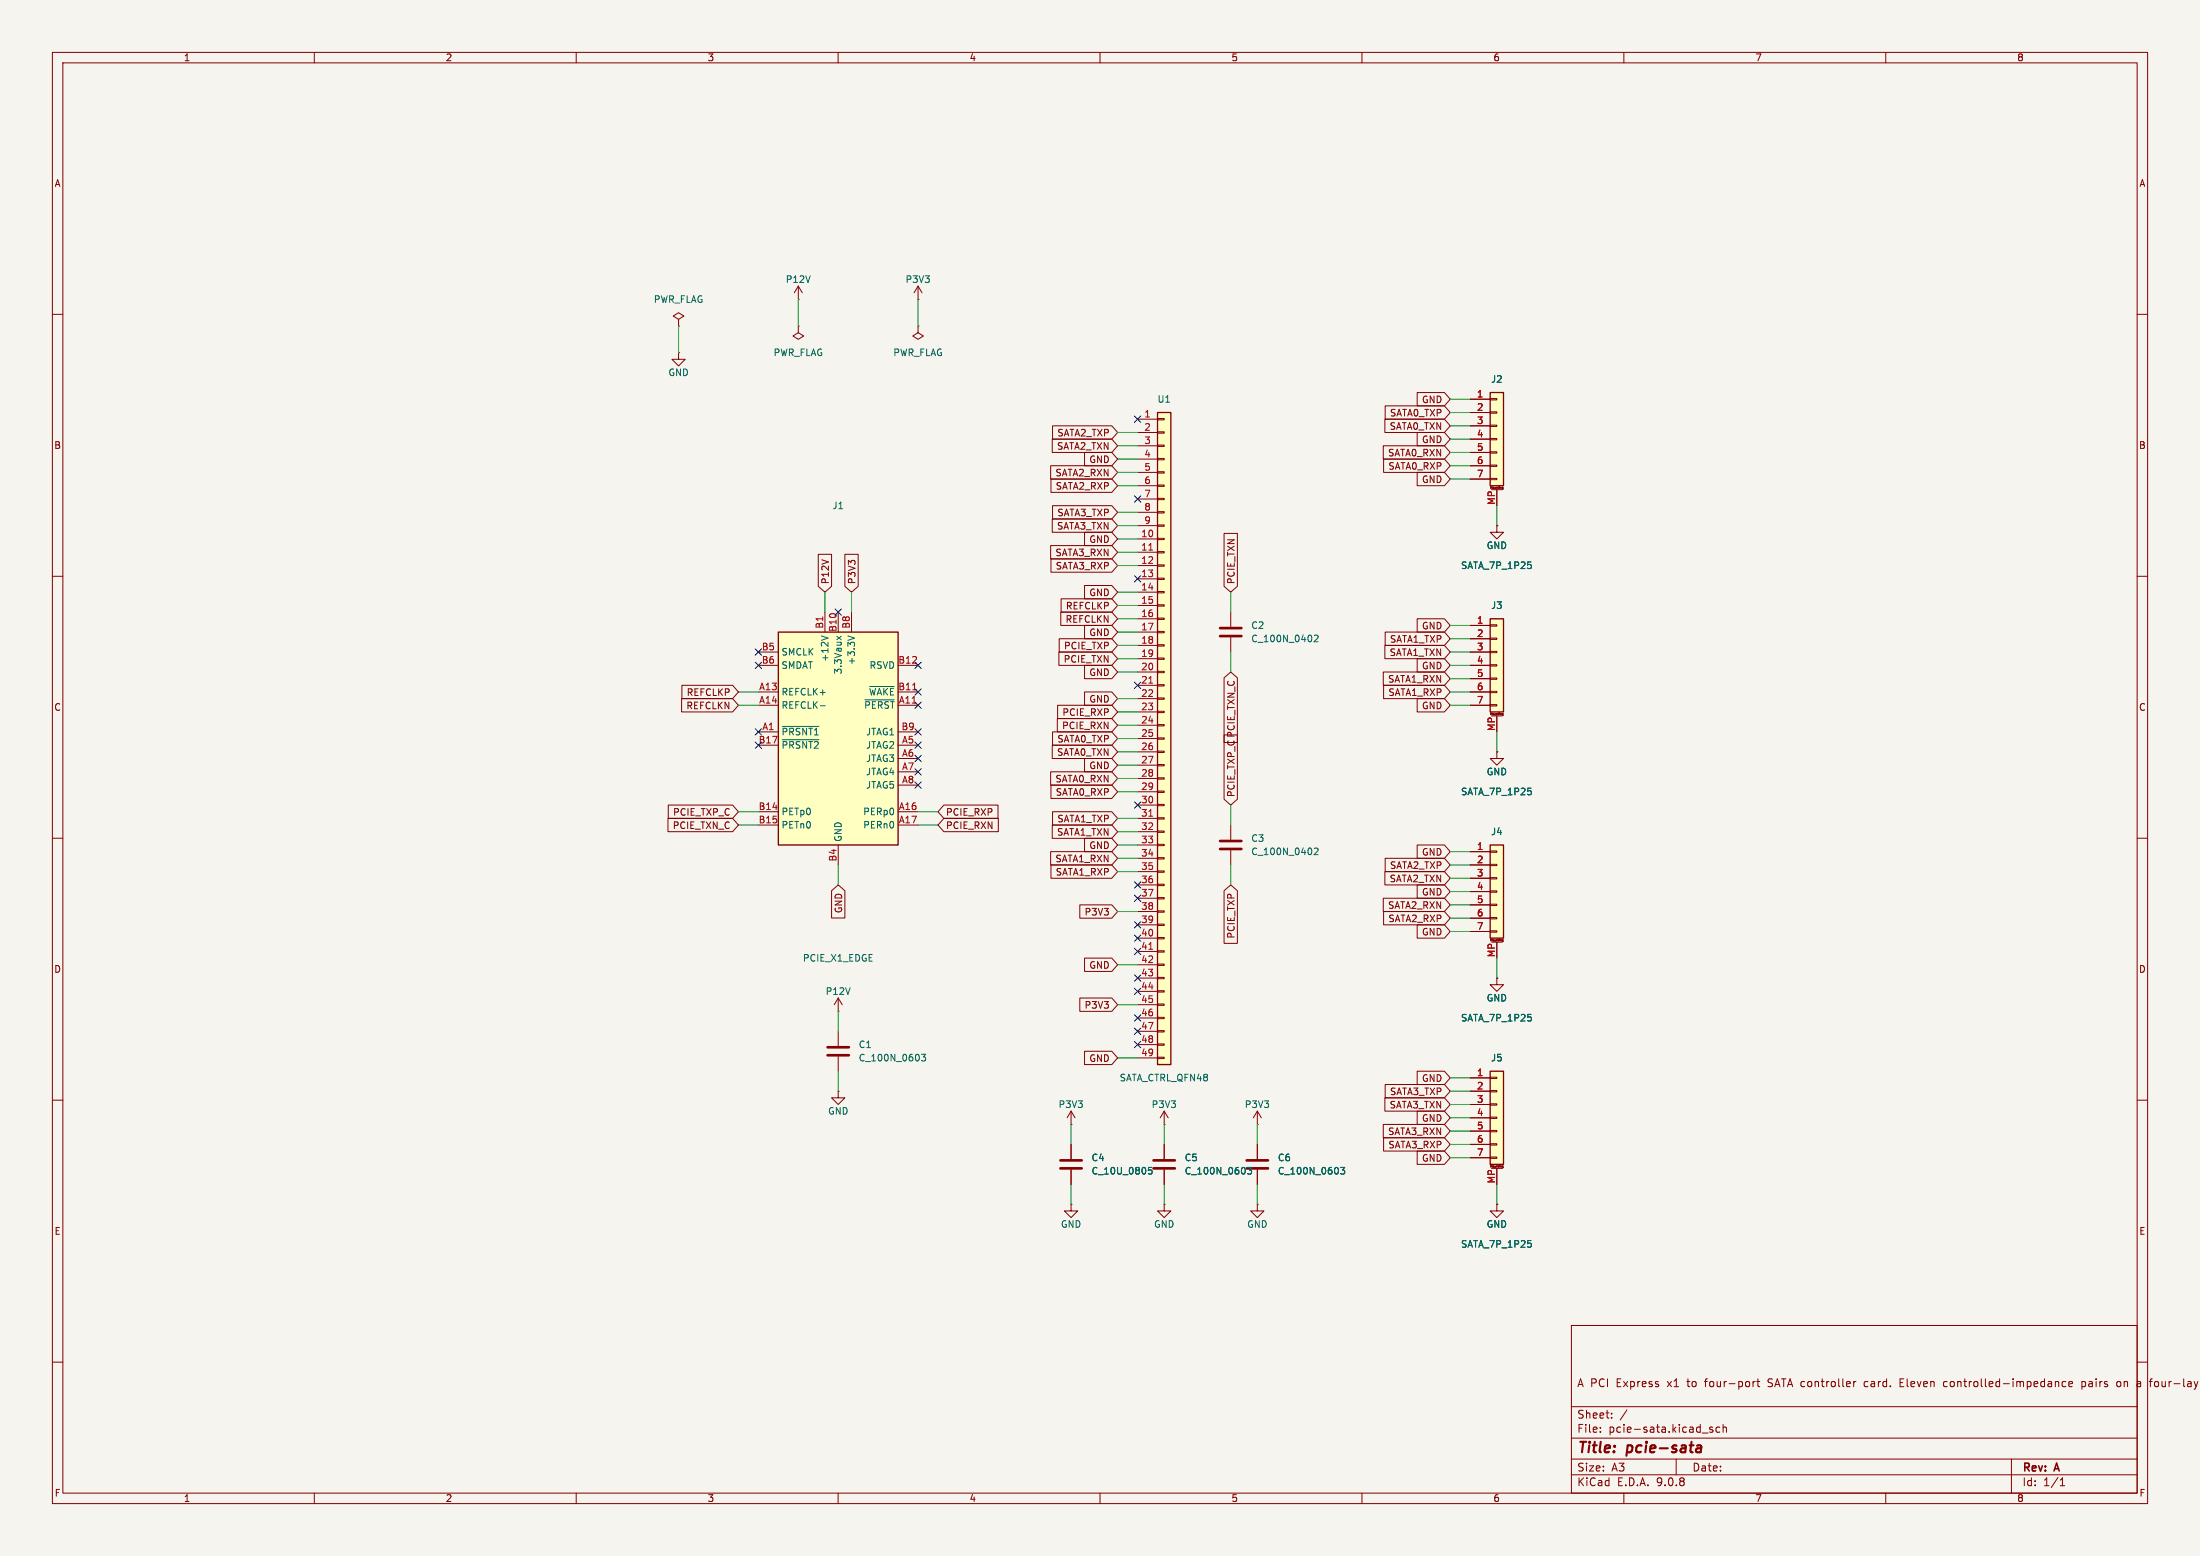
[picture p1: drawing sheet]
<svg xmlns="http://www.w3.org/2000/svg" width="420mm" height="297mm" viewBox="0 0 420 297" stroke-linecap="round" stroke-linejoin="round" font-family="sans-serif">
<path d="M0 0h420v297h-420z" fill="#f5f4ef" stroke="#f5f4ef" stroke-width=".19"/>
<g fill="none" stroke="#840000" stroke-width=".19">
<path d="M10 10h400v277h-400zM12 12h396v273h-396zM60 10v2M110 10v2M160 10v2M210 10v2M260 10v2M310 10v2M360 10v2M10 60h2M129.5 61l1.1-.7-1.1-.6-1 .6 1 .7v1.2M129.5 62.2h.1"/>
<path d="M129.5 67.3v1.3h1.3l-1.3 1.3-1.2-1.3h1.2M129.5 67.3h.1M408 60h2M10 110h2M408 110h2M10 160h2M408 160h2M285.7 186.7v1.3h1.3l-1.3 1.2-1.2-1.2h1.2M285.7 186.7h.1M10 210h2M160 208.3v1.3h1.3l-1.3 1.2-1.3-1.2h1.3M160 208.3h.1"/>
<path d="M204.5 214.6h.1M204.5 212.1l-.8 1.3M204.5 212.1l.7 1.3M204.5 212.1v2.5M222.2 214.6h.1M222.2 212.1l-.7 1.3M222.2 212.1l.8 1.3M222.2 212.1v2.5M222.2 218.4v2.8M408 210h2M204.5 229.9v1.2h1.2l-1.2 1.3-1.3-1.3h1.3M204.5 229.9h.1"/>
<path d="M222.2 229.9v1.2h1.3l-1.3 1.3-1.2-1.3h1.2M222.2 229.9h.1M222.2 223.3v2.8M300 253h108v32h-108zM10 260h2M300 278.5h108M300 274.5h108M300 268.5h108M305.5 273.2v.2M305.5 272.5v.1M307.7 270.5v.2M307.7 269.8v.1"/>
<path d="M310.6 269.1l-1.3 1.9M320 278.5v3M324.9 273.5h1.2M326.9 272.5l-.3-.1-.2 .2v.2l.5 .2v.3h-.5M328.3 272.5l-.4-.1-.3 .3 .1 .6h.6M328.9 272.5l.3-.1 .3 .1 .1 .9M328.9 271.9v1.5M334.7 263.7v1M335.1 263.7l-.3 .1-.1 .2M335.4 263.7h.5M335.6 263.2v1.3l.3 .2M353.9 263.7v1"/>
<path d="M354.3 263.7l-.3 .1-.1 .2M356.2 263.7l-.3 .3v.4l.3 .3M362.7 263.9h.5M363.4 263.2h-.7v1.5h.7M371.6 263.7l-.4 .1-.2 .2 .1 .5 .5 .2M384 278.5v6.5M392.8 263.7l.2 .2v.8M394.4 263.8l-.5-.1-.2 .3 .1 .6h.6M394.9 264.2l.8-.2-.1-.2-.4-.1-.3 .2 .1 .7h.6M397.4 263.8l.5-.1 .3 .3M397.4 263.7v1.5M398.2 264.4l-.3 .3-.5-.1"/>
<path d="M404.2 263.8l.2-.1 .4 .1 .1 .6-.2 .2-.3 .1-.2-.2zM408 260h2M408.4 263.7l.3 .2v.8M408.7 264.6l-.5 .1M408.7 264l-.5 .1M411.4 264.5l.2 .2M411.6 263.7l-.2 .1M60 285v2M110 285v2M160 285v2M210 285v2M260 285v2"/>
<path d="M300 281.5h108M310 285v2M360 285v2M393.3 283.6h.9M393.3 282.5l.4-.4v1.5"/>
</g>
<path d="M324 276h.7v1.2M324.8 276.3l-.7 .1a.4 .4 0 0 0-.3 .4 .4 .4 0 0 0 .2 .4l.7-.1" fill="none" stroke="#840000" stroke-width=".4"/>
<path d="M220.2 221.5h4.1M220.2 223h4.1" fill="none" stroke="#840000" stroke-width=".51"/>
<path d="M238.1 222.8h.8l-.4 .5 .4 .1v.6l-.2 .1-.6-.1" fill="none" stroke="#006464" stroke-width=".19"/>
<path d="M221 78.7h2.5v124.5h-2.5z" fill="#ffffc2"/>
<path d="M221 78.7h2.5v124.5h-2.5z" fill="none" stroke="#840000" stroke-width=".25"/>
<g fill="none" stroke="#840000" stroke-width=".19">
<path d="M152.4 57.2h.1M152.4 54.6l-.8 1.3M152.4 54.6l.8 1.3M152.4 54.6v2.6M175.3 57.2h.1M175.3 54.6l-.8 1.3M175.3 54.6l.7 1.3M175.3 54.6v2.6M152.4 62.2v1.3l1 .6-1 .7-1-.7 1-.6M152.4 62.2h.1M175.3 62.2v1.3l1 .6-1 .7-1.1-.7 1.1-.6M175.3 62.2h.1"/>
<path d="M221 79.9h1.2v.2h-1.2zM217.2 80h3.8M217.2 82.6h3.8M217.2 85.1h3.8M217.2 87.6h3.8M217.2 90.2h3.8M217.2 92.7h3.8M217.2 95.3h3.8M217.2 97.8h3.8M221 82.4h1.2v.3h-1.2zM221 85h1.2v.2h-1.2zM221 87.5h1.2v.3h-1.2z"/>
<path d="M221 90h1.2v.3h-1.2zM221 92.6h1.2v.2h-1.2zM221 95.1h1.2v.3h-1.2zM221 97.7h1.2v.2h-1.2zM217.2 100.3h3.8M217.2 102.9h3.8M217.2 105.4h3.8M217.2 108h3.8M217.2 110.5h3.8M217.2 113h3.8M217.2 115.6h3.8M217.2 118.1h3.8"/>
<path d="M221 100.2h1.2v.3h-1.2zM221 102.7h1.2v.3h-1.2zM221 105.3h1.2v.2h-1.2zM221 107.8h1.2v.3h-1.2zM221 110.4h1.2v.2h-1.2zM221 112.9h1.2v.3h-1.2zM221 115.4h1.2v.3h-1.2zM221 118h1.2v.2h-1.2zM217.2 120.7h3.8M217.2 123.2h3.8M217.2 125.7h3.8M217.2 128.3h3.8"/>
<path d="M217.2 130.8h3.8M217.2 133.4h3.8M217.2 135.9h3.8M217.2 138.4h3.8M221 120.5h1.2v.3h-1.2zM221 123.1h1.2v.2h-1.2zM221 125.6h1.2v.3h-1.2zM221 128.1h1.2v.3h-1.2zM221 130.7h1.2v.2h-1.2zM221 133.2h1.2v.3h-1.2zM221 135.8h1.2v.2h-1.2zM221 138.3h1.2v.3h-1.2z"/>
<path d="M217.2 141h3.8M217.2 143.5h3.8M217.2 146.1h3.8M217.2 148.6h3.8M217.2 151.1h3.8M217.2 153.7h3.8M217.2 156.2h3.8M217.2 158.8h3.8M221 140.8h1.2v.3h-1.2zM221 143.4h1.2v.2h-1.2zM221 145.9h1.2v.3h-1.2zM221 148.5h1.2v.2h-1.2z"/>
<path d="M221 151h1.2v.3h-1.2zM221 153.5h1.2v.3h-1.2zM221 156.1h1.2v.2h-1.2zM221 158.6h1.2v.3h-1.2zM217.2 161.3h3.8M217.2 163.8h3.8M217.2 166.4h3.8M217.2 168.9h3.8M217.2 171.5h3.8M217.2 174h3.8M217.2 176.5h3.8M217.2 179.1h3.8"/>
<path d="M221 161.2h1.2v.2h-1.2zM221 163.7h1.2v.3h-1.2zM221 166.2h1.2v.3h-1.2zM221 168.8h1.2v.2h-1.2zM221 171.3h1.2v.3h-1.2zM221 173.9h1.2v.2h-1.2zM221 176.4h1.2v.3h-1.2zM221 178.9h1.2v.3h-1.2zM160 193h.1M160 190.5l-.7 1.3M160 190.5l.8 1.3M160 190.5v2.5"/>
<path d="M160 196.9v2.7M217.2 181.6h3.8M217.2 184.2h3.8M217.2 186.7h3.8M217.2 189.2h3.8M217.2 191.8h3.8M217.2 194.3h3.8M217.2 196.9h3.8M217.2 199.4h3.8M221 181.5h1.2v.2h-1.2zM221 184h1.2v.3h-1.2zM221 186.6h1.2v.2h-1.2z"/>
<path d="M221 189.1h1.2v.3h-1.2zM221 191.6h1.2v.3h-1.2zM221 194.2h1.2v.2h-1.2zM221 196.7h1.2v.3h-1.2zM221 199.3h1.2v.2h-1.2zM160 201.7v2.8M204.5 218.4v2.8M217.2 201.9h3.8M221 201.8h1.2v.3h-1.2zM204.5 223.3v2.8"/>
</g>
<path d="M219.3 105h.7M219.3 130.4h.7M219.3 155.8h.7M219.3 181.2h.7" fill="none" stroke="#a90000" stroke-width=".19"/>
<path d="M158 199.9h4.1M158 201.4h4.1M202.4 221.5h4.1M202.4 223h4.1" fill="none" stroke="#840000" stroke-width=".51"/>
<path d="M175.9 201.2h.8l-.4 .5 .3 .1v.6l-.1 .1-.6-.1M219.9 222.8h-.6l-.1 .6 .2-.1 .4 .1 .1 .2v.4l-.2 .1-.5-.1" fill="none" stroke="#006464" stroke-width=".19"/>
<path d="M148.6 120.7h22.8v40.6h-22.8z" fill="#ffffc2"/>
<path d="M148.6 120.7h22.8v40.6h-22.8z" fill="none" stroke="#840000" stroke-width=".25"/>
<g fill="none" stroke="#840000" stroke-width=".19">
<path d="M157.5 116.8v3.9M160 116.8v3.9M162.6 116.8v3.9M144.8 124.5h3.8M144.8 127h3.8M144.8 132.1h3.8M144.8 134.6h3.8M144.8 139.7h3.8M171.4 127h3.9M171.4 132.1h3.9M171.4 134.6h3.9M171.4 139.7h3.9"/>
<path d="M144.8 142.2h3.8M144.8 154.9h3.8M144.8 157.5h3.8M171.4 142.2h3.9M171.4 154.9h3.9M171.4 157.5h3.9M171.4 144.8h3.9M171.4 147.3h3.9M171.4 149.9h3.9M160 161.3v3.8M240 214.6h.1M240 212.1v2.5"/>
<path d="M240 218.4v2.8M240 212.1l-.7 1.3M240 212.1l.8 1.3M240 229.9v1.2h1.3l-1.3 1.3-1.2-1.3h1.2M240 229.9h.1M240 223.3v2.8"/>
</g>
<path d="M149.3 138.7h7M156.6 134.7h.9M156.8 121.4l1.3 .4M159.8 121.4l.8 .7M160.6 121.4l-.8 .7M161.9 121.4l1.2 .4M165.1 133.6h5.6M166 131h4.7M149.3 141.2h7M255.9 222.8h.8l-.4 .5 .4 .1v.6l-.2 .1-.6-.1" fill="none" stroke="#006464" stroke-width=".19"/>
<path d="M174.2 131.7h.8" fill="none" stroke="#a90000" stroke-width=".19"/>
<path d="M238 221.5h4.1M238 223h4.1" fill="none" stroke="#840000" stroke-width=".51"/>
<path d="M284.5 204.5h2.5v17.7h-2.5z" fill="#ffffc2"/>
<path d="M284.5 204.5h2.5v17.7h-2.5z" fill="none" stroke="#840000" stroke-width=".25"/>
<g fill="none" stroke="#840000" stroke-width=".19">
<path d="M234.9 116.8v2.8M285.7 100.3v1.3h1.3l-1.3 1.3-1.2-1.3h1.2M285.7 100.3h.1M234.9 121.7v2.8M234.9 157.5v2.8M285.7 143.5v1.3h1.3l-1.3 1.3-1.2-1.3h1.2M285.7 143.5h.1M234.9 162.3v2.8M280.7 205.7h3.8M280.7 208.3h3.8M280.7 210.8h3.8M280.7 213.4h3.8"/>
<path d="M280.7 215.9h3.8M280.7 218.4h3.8M284.5 205.6h1.2v.3h-1.2zM284.5 208.2h1.2v.2h-1.2zM284.5 210.7h1.2v.2h-1.2zM284.5 213.2h1.2v.3h-1.2zM284.5 215.8h1.2v.2h-1.2zM284.5 218.3h1.2v.3h-1.2zM280.7 221h3.8M284.5 220.9h1.2v.2h-1.2zM284.7 223h2.1M285.7 229.9v1.2h1.3l-1.3 1.3-1.2-1.3h1.2"/>
<path d="M285.7 229.9h.1M285.7 223v3.1M286.8 222.8v-.2l.1-.1v.4M286.8 222.9h.1M286.8 222.8h.1M286.9 222.9h.1"/>
</g>
<path d="M250.9 121.4l.5-.2 .2 .4-.8 .9h.8M250.9 162l.5-.1 .2 .3-.8 .9h.8M291.7 236.8h.6M292.2 237.3l.1 .2-.1 .5" fill="none" stroke="#006464" stroke-width=".19"/>
<path d="M232.9 119.9h4.1M232.9 121.4h4.1M232.9 160.5h4.1M232.9 162.1h4.1" fill="none" stroke="#840000" stroke-width=".51"/>
<path d="M284.5 74.9h2.5v17.8h-2.5z" fill="#ffffc2"/>
<path d="M284.5 74.9h2.5v17.8h-2.5z" fill="none" stroke="#840000" stroke-width=".25"/>
<g fill="none" stroke="#840000" stroke-width=".19">
<path d="M280.7 76.2h3.8M280.7 78.7h3.8M284.5 76.1h1.2v.2h-1.2zM284.5 78.6h1.2v.3h-1.2zM280.7 81.3h3.8M280.7 83.8h3.8M280.7 86.4h3.8M280.7 88.9h3.8M280.7 91.4h3.8M284.5 81.2h1.2v.2h-1.2zM284.5 83.7h1.2v.2h-1.2zM284.5 86.2h1.2v.3h-1.2z"/>
<path d="M284.5 88.8h1.2v.2h-1.2zM284.5 91.3h1.2v.3h-1.2zM284.7 93.5h2.1M285.7 93.5v3M286.9 93.2h-.1v-.2h.1v.3l-.1 .1"/>
</g>
<path d="M291.7 107.3h.6M292.2 107.8l.1 .2-.1 .5" fill="none" stroke="#006464" stroke-width=".19"/>
<path d="M284.5 118.1h2.5v17.8h-2.5z" fill="#ffffc2"/>
<path d="M284.5 118.1h2.5v17.8h-2.5z" fill="none" stroke="#840000" stroke-width=".25"/>
<g fill="none" stroke="#840000" stroke-width=".19">
<path d="M280.7 119.4h3.8M284.5 119.3h1.2v.2h-1.2zM280.7 121.9h3.8M280.7 124.5h3.8M280.7 127h3.8M280.7 129.5h3.8M280.7 132.1h3.8M280.7 134.6h3.8M284.5 121.8h1.2v.2h-1.2zM284.5 124.3h1.2v.3h-1.2zM284.5 126.9h1.2v.2h-1.2zM284.5 129.4h1.2v.3h-1.2z"/>
<path d="M284.5 132h1.2v.2h-1.2zM284.5 134.5h1.2v.2h-1.2zM284.7 136.7h2.1M285.7 136.7v3M286.8 136.4h.1M286.8 136.2v.2M286.8 136.2h.1v.3l-.1 .1M286.8 136.2h.1"/>
</g>
<path d="M291.7 150.4h.6M292.2 151l.1 .2-.1 .4" fill="none" stroke="#006464" stroke-width=".19"/>
<path d="M284.5 161.3h2.5v17.8h-2.5z" fill="#ffffc2"/>
<path d="M284.5 161.3h2.5v17.8h-2.5z" fill="none" stroke="#840000" stroke-width=".25"/>
<g fill="none" stroke="#840000" stroke-width=".19">
<path d="M264.4 77.5h11.3l1.2 1.2-1.2 1.3h-11.3zM270.5 74.9h5.2l1.2 1.3-1.2 1.3h-5.2zM280.7 76.2h3.8M280.7 78.7h3.8M200.6 88.9h11.6l1.2 1.3-1.2 1.2h-11.6zM200.6 91.4h11.6l1.2 1.3-1.2 1.3h-11.6zM200.9 99.1h11.3l1.2 1.2-1.2 1.3h-11.3zM200.9 83.8h11.3l1.2 1.3-1.2 1.3h-11.3zM200.9 96.5h11.3l1.2 1.3-1.2 1.3h-11.3zM200.9 81.3h11.3l1.2 1.3-1.2 1.2h-11.3zM207 86.4h5.2l1.2 1.2-1.2 1.3h-5.2zM264.1 85.1h11.6l1.2 1.3-1.2 1.2h-11.6z"/>
<path d="M264.1 87.6h11.6l1.2 1.3-1.2 1.3h-11.6zM264.4 80h11.3l1.2 1.3-1.2 1.3h-11.3zM270.5 82.5h5.2l1.2 1.3-1.2 1.3h-5.2zM270.5 90.2h5.2l1.2 1.2-1.2 1.3h-5.2zM280.7 81.3h3.8M280.7 83.8h3.8M280.7 86.4h3.8M280.7 88.9h3.8M280.7 91.4h3.8M285.7 93.5v3M156.2 105.8h2.6v6.1l-1.3 1.1-1.3-1.1zM161.3 105.8h2.5v6.1l-1.2 1.1-1.3-1.1z"/>
<path d="M200.6 104.1h11.6l1.2 1.3-1.2 1.3h-11.6zM200.6 106.7h11.6l1.2 1.3-1.2 1.2h-11.6zM202.5 116.8h9.7l1.2 1.3-1.2 1.3h-9.7zM202.6 114.3h9.6l1.2 1.3-1.2 1.2h-9.6zM207 111.8h5.2l1.2 1.2-1.2 1.3h-5.2zM207 119.4h5.2l1.2 1.3-1.2 1.2h-5.2zM207 101.6h5.2l1.2 1.3-1.2 1.2h-5.2zM233.7 101.8h2.5v10.1l-1.3 1.1-1.2-1.1zM270.5 118.1h5.2l1.2 1.3-1.2 1.3h-5.2zM280.7 119.4h3.8M285.7 100.3h.1M130.1 133.3h9.8l1.1 1.3-1.1 1.3h-9.8z"/>
<path d="M130.2 130.8h9.7l1.1 1.3-1.1 1.3h-9.7zM200.9 139.7h11.3l1.2 1.3-1.2 1.2h-11.3zM201.8 137.2h10.4l1.2 1.2-1.2 1.3h-10.4zM201.9 134.6h10.3l1.2 1.3-1.2 1.3h-10.3zM202.1 124.5h10.1l1.2 1.2-1.2 1.3h-10.1zM202.2 121.9h10l1.2 1.3-1.2 1.3h-10zM207 132.1h5.2l1.2 1.3-1.2 1.2h-5.2zM207 127h5.2l1.2 1.3-1.2 1.2h-5.2zM233.7 129.4l1.2-1.1 1.3 1.1v12.3h-2.5zM264.1 128.3h11.6l1.2 1.2-1.2 1.3h-11.6zM264.1 130.8h11.6l1.2 1.3-1.2 1.3h-11.6zM264.4 123.2h11.3l1.2 1.3-1.2 1.2h-11.3z"/>
<path d="M264.4 120.6h11.3l1.2 1.3-1.2 1.3h-11.3zM270.5 125.7h5.2l1.2 1.3-1.2 1.3h-5.2zM270.5 133.3h5.2l1.2 1.3-1.2 1.3h-5.2zM280.7 121.9h3.8M280.7 124.5h3.8M280.7 127h3.8M280.7 129.5h3.8M280.7 132.1h3.8M280.7 134.6h3.8M285.7 136.7v3M127.5 156.2h12.4l1.1 1.3-1.1 1.3h-12.4zM127.6 153.7h12.3l1.1 1.2-1.1 1.3h-12.3z"/>
<path d="M180.2 156.2h10.4v2.6h-10.4l-1.1-1.3zM180.2 153.7h10.3v2.5h-10.3l-1.1-1.3zM200.6 147.3h11.6l1.2 1.3-1.2 1.3h-11.6zM200.6 149.9h11.6l1.2 1.2-1.2 1.3h-11.6zM200.9 142.2h11.3l1.2 1.3-1.2 1.3h-11.3zM200.9 157.5h11.3l1.2 1.3-1.2 1.2h-11.3zM200.9 154.9h11.3l1.2 1.3-1.2 1.3h-11.3zM207 144.8h5.2l1.2 1.3-1.2 1.2h-5.2zM233.7 140.3h2.5v12.3l-1.3 1.1-1.2-1.1zM285.7 143.5h.1M158.7 170l1.3-1.1 1.3 1.1v5.2h-2.6zM200.6 162.6h11.6l1.2 1.2-1.2 1.3h-11.6z"/>
<path d="M200.6 165.1h11.6l1.2 1.3-1.2 1.2h-11.6zM206.1 172.7h6.1l1.2 1.3-1.2 1.3h-6.1zM207 160h5.2l1.2 1.3-1.2 1.3h-5.2zM233.7 170l1.2-1.1 1.3 1.1v10.1h-2.5zM264.1 171.4h11.6l1.2 1.3-1.2 1.3h-11.6zM264.1 174h11.6l1.2 1.3-1.2 1.2h-11.6zM264.4 166.4h11.3l1.2 1.2-1.2 1.3h-11.3zM264.4 163.8h11.3l1.2 1.3-1.2 1.3h-11.3zM270.5 168.9h5.2l1.2 1.3-1.2 1.3h-5.2zM270.5 176.5h5.2l1.2 1.3-1.2 1.3h-5.2zM270.5 161.3h5.2l1.2 1.3-1.2 1.2h-5.2zM280.7 162.6h3.8"/>
<path d="M280.7 165.1h3.8M280.7 167.6h3.8M280.7 170.2h3.8M280.7 172.7h3.8M280.7 175.3h3.8M280.7 177.8h3.8M284.5 162.4h1.2v.3h-1.2zM284.5 165h1.2v.2h-1.2zM284.5 167.5h1.2v.3h-1.2zM284.5 170.1h1.2v.2h-1.2zM284.5 172.6h1.2v.2h-1.2zM284.5 175.1h1.2v.3h-1.2z"/>
<path d="M284.5 177.7h1.2v.2h-1.2zM284.7 179.8h2.1M285.7 179.8v3.1M286.8 179.7h.1M286.8 179.6h.1M286.8 179.4v.2M286.8 179.4h.1M286.9 179.7h.1M286.9 179.4v.3M206.1 190.5h6.1l1.2 1.3-1.2 1.2h-6.1zM207 182.9h5.2l1.2 1.3-1.2 1.2h-5.2zM285.7 186.7h.1"/>
<path d="M204.5 218.4v2.8M207 200.7h5.2l1.2 1.2-1.2 1.3h-5.2zM222.2 218.4v2.8M240 218.4v2.8M264.1 214.6h11.6l1.2 1.3-1.2 1.3h-11.6zM264.1 217.2h11.6l1.2 1.2-1.2 1.3h-11.6zM264.4 209.5h11.3l1.2 1.3-1.2 1.3h-11.3zM264.4 207h11.3l1.2 1.3-1.2 1.3h-11.3zM270.5 212.1h5.2l1.2 1.3-1.2 1.2h-5.2zM270.5 204.5h5.2l1.2 1.2-1.2 1.3h-5.2zM270.5 219.7h5.2l1.2 1.3-1.2 1.3h-5.2zM280.7 205.7h3.8"/>
<path d="M280.7 208.3h3.8M280.7 210.8h3.8M280.7 213.4h3.8M280.7 215.9h3.8M280.7 218.4h3.8M204.5 223.3v2.8M222.2 223.3v2.8M240 223.3v2.8M280.7 221h3.8M285.7 229.9h.1M285.7 223v3.1"/>
</g>
<path d="M291.7 107.3h.6M292.2 107.8l.1 .2-.1 .5M291.7 150.4h.6M292.2 151l.1 .2-.1 .4M291.7 193.6h.6M292.2 194.2l.1 .1-.1 .5M219.9 222.8h-.6l-.1 .6 .2-.1 .4 .1 .1 .2v.4l-.2 .1-.5-.1M238.1 222.8h.8l-.4 .5 .4 .1v.6l-.2 .1-.6-.1M255.9 222.8h.8l-.4 .5 .4 .1v.6l-.2 .1-.6-.1M291.7 236.8h.6M292.2 237.3l.1 .2-.1 .5" fill="none" stroke="#006464" stroke-width=".19"/>
<g fill="none" stroke="#009600" stroke-width=".19">
<path d="M152.4 57.2v5M175.3 57.2v5M129.5 62.2v5.1M276.9 78.7h3.8M276.9 76.2h3.8M213.4 97.8h3.8M213.4 92.7h3.8M213.4 90.2h3.8M213.4 87.6h3.8M213.4 85.1h3.8M213.4 82.6h3.8M276.9 86.4h3.8"/>
<path d="M276.9 88.9h3.8M276.9 91.4h3.8M276.9 81.3h3.8M276.9 83.8h3.8M285.7 96.5v3.8M157.5 113v3.8M162.6 113v3.8M213.4 118.1h3.8M213.4 115.6h3.8M213.4 113h3.8M213.4 108h3.8M213.4 105.4h3.8"/>
<path d="M213.4 102.9h3.8M213.4 100.3h3.8M234.9 113v3.8M276.9 119.4h3.8M141 132.1h3.8M141 134.6h3.8M213.4 135.9h3.8M213.4 133.4h3.8M213.4 128.3h3.8M213.4 125.7h3.8M213.4 123.2h3.8M213.4 120.7h3.8"/>
<path d="M213.4 138.4h3.8M234.9 124.5v3.8M276.9 132.1h3.8M276.9 121.9h3.8M276.9 134.6h3.8M276.9 129.5h3.8M276.9 127h3.8M276.9 124.5h3.8M285.7 139.7v3.8M141 157.5h3.8M141 154.9h3.8M175.3 157.5h3.8"/>
<path d="M175.3 154.9h3.8M213.4 146.1h3.8M213.4 141h3.8M213.4 148.6h3.8M213.4 158.8h3.8M213.4 143.5h3.8M213.4 156.2h3.8M213.4 151.1h3.8M234.9 153.7v3.8M160 165.1v3.8M213.4 174h3.8M213.4 163.8h3.8"/>
<path d="M213.4 166.4h3.8M213.4 161.3h3.8M234.9 165.1v3.8M276.9 165.1h3.8M276.9 162.6h3.8M276.9 167.6h3.8M276.9 175.3h3.8M276.9 172.7h3.8M276.9 170.2h3.8M276.9 177.8h3.8M160 193v3.9M213.4 191.8h3.8"/>
<path d="M213.4 184.2h3.8M285.7 182.9v3.8M160 204.5v3.8M204.5 214.6v3.8M213.4 201.9h3.8M222.2 214.6v3.8M240 214.6v3.8M276.9 218.4h3.8M276.9 215.9h3.8M276.9 213.4h3.8M276.9 210.8h3.8M276.9 208.3h3.8"/>
<path d="M276.9 205.7h3.8M204.5 226.1v3.8M222.2 226.1v3.8M240 226.1v3.8M276.9 221h3.8M285.7 226.1v3.8"/>
</g>
<g fill="none" stroke="#000084" stroke-width=".19">
<path d="M216.6 79.4l1.2 1.2M217.8 79.4l-1.2 1.2M216.6 94.6l1.2 1.3M217.8 94.6l-1.2 1.3M159.4 116.2l1.2 1.2M160.6 116.2l-1.2 1.2M216.6 109.9l1.2 1.2M217.8 109.9l-1.2 1.2M144.2 126.4l1.2 1.2M144.2 139.1l1.2 1.2M144.2 123.9l1.2 1.2M145.4 126.4l-1.2 1.2"/>
<path d="M145.4 139.1l-1.2 1.2M145.4 123.9l-1.2 1.2M174.7 139.1l1.2 1.2M174.7 126.4l1.2 1.2M174.7 131.5l1.2 1.2M174.7 134l1.2 1.2M175.9 139.1l-1.2 1.2M175.9 126.4l-1.2 1.2M175.9 131.5l-1.2 1.2M175.9 134l-1.2 1.2M216.6 130.2l1.2 1.2M217.8 130.2l-1.2 1.2"/>
<path d="M144.2 141.6l1.2 1.2M145.4 141.6l-1.2 1.2M174.7 149.3l1.2 1.2M174.7 146.7l1.2 1.2M174.7 144.2l1.2 1.2M174.7 141.6l1.2 1.2M175.9 149.3l-1.2 1.2M175.9 146.7l-1.2 1.2M175.9 144.2l-1.2 1.2M175.9 141.6l-1.2 1.2M216.6 153.1l1.2 1.2M217.8 153.1l-1.2 1.2"/>
<path d="M216.6 168.3l1.2 1.2M216.6 178.5l1.2 1.2M216.6 175.9l1.2 1.2M216.6 170.8l1.2 1.3M217.8 168.3l-1.2 1.2M217.8 178.5l-1.2 1.2M217.8 175.9l-1.2 1.2M217.8 170.8l-1.2 1.3M216.6 196.2l1.2 1.3M216.6 193.7l1.2 1.2M216.6 188.6l1.2 1.2M216.6 186.1l1.2 1.2"/>
<path d="M216.6 181l1.2 1.2M216.6 198.8l1.2 1.2M217.8 196.2l-1.2 1.3M217.8 193.7l-1.2 1.2M217.8 188.6l-1.2 1.2M217.8 186.1l-1.2 1.2M217.8 181l-1.2 1.2M217.8 198.8l-1.2 1.2"/>
</g>
<g font-size="2.8" fill="#840000">
<text x="301" y="277.9">Title:</text>
<text x="310.6" y="277.9">pcie-sata</text>
</g>
<g font-size="2.1" fill="#840000">
<text x="301" y="265">A PCI</text>
<text x="308.6" y="265">Express</text>
<text x="318.5" y="265">x1</text>
<text x="322.4" y="265">to</text>
<text x="325.9" y="265">four-port</text>
<text x="338.1" y="265">SATA controller</text>
<text x="356.7" y="265">card.</text>
<text x="363.7" y="265">Eleven</text>
<text x="372.2" y="265">controlled-impedance</text>
<text x="398.7" y="265">pairs</text>
<text x="405.6" y="265">on</text>
<text x="409.6" y="265">a</text>
<text x="412.3" y="265">four-layer</text>
<text x="301" y="273.7">File:</text>
<text x="301" y="271">Sheet:</text>
<text x="307.1" y="273.7">pcie-sata.kicad_sch</text>
<text x="301" y="281.1">Size:</text>
<text x="307.6" y="281.1">A3</text>
<text x="323" y="281.1">Date:</text>
<text x="386" y="281.3">Rev:</text>
<text x="392.4" y="281.3">A</text>
<text x="301" y="283.9">KiCad</text>
<text x="308.7" y="283.9">E.D.A.</text>
<text x="316.3" y="283.9">9.0.8</text>
<text x="386" y="283.9">Id:</text>
<text x="390.1" y="283.9">1/1</text>
</g>
<g font-size="1.8" fill="#840000">
<text x="35" y="11.9">1</text>
<text x="85" y="11.9">2</text>
<text x="135" y="11.9">3</text>
<text x="185" y="11.9">4</text>
<text x="235" y="11.9">5</text>
<text x="285" y="11.9">6</text>
<text x="335" y="11.9">7</text>
<text x="385" y="11.9">8</text>
<text x="10.3" y="35.9">A</text>
<text x="408.3" y="35.9">A</text>
<text x="271.4" y="77.2">GND</text>
<text x="201.7" y="83.5">SATA2_TXP</text>
<text x="265.2" y="82.2">SATA0_TXN</text>
<text x="265.2" y="79.7">SATA0_TXP</text>
<text x="10.3" y="85.9">B</text>
<text x="201.7" y="86">SATA2_TXN</text>
<text x="207.9" y="88.6">GND</text>
<text x="264.9" y="87.3">SATA0_RXN</text>
<text x="264.9" y="89.9">SATA0_RXP</text>
<text x="271.4" y="84.8">GND</text>
<text x="408.2" y="85.9">B</text>
<text x="201.4" y="91.1">SATA2_RXN</text>
<text x="201.4" y="93.7">SATA2_RXP</text>
<text x="271.4" y="92.4">GND</text>
<text x="201.7" y="101.3">SATA3_TXN</text>
<text x="201.7" y="98.7">SATA3_TXP</text>
<text x="201.4" y="106.4">SATA3_RXN</text>
<text x="207.9" y="103.8">GND</text>
<text x="158.4" y="111.6" transform="rotate(-90 158.4 111.6)">P12V</text>
<text x="163.5" y="111.6" transform="rotate(-90 163.5 111.6)">P3V3</text>
<text x="201.4" y="108.9">SATA3_RXP</text>
<text x="207.9" y="114">GND</text>
<text x="235.9" y="111.6" transform="rotate(-90 235.9 111.6)">PCIE_TXN</text>
<text x="203.3" y="119.1">REFCLKN</text>
<text x="203.4" y="116.5">REFCLKP</text>
<text x="203" y="124.1">PCIE_TXP</text>
<text x="207.9" y="121.6">GND</text>
<text x="265.2" y="125.4">SATA1_TXN</text>
<text x="265.2" y="122.9">SATA1_TXP</text>
<text x="271.4" y="120.3">GND</text>
<text x="203" y="126.7">PCIE_TXN</text>
<text x="207.9" y="129.2">GND</text>
<text x="264.9" y="130.5">SATA1_RXN</text>
<text x="271.4" y="128">GND</text>
<text x="10.3" y="135.9">C</text>
<text x="130.9" y="135.6">REFCLKN</text>
<text x="131" y="133">REFCLKP</text>
<text x="202.7" y="136.8">PCIE_RXP</text>
<text x="207.9" y="134.3">GND</text>
<text x="264.9" y="133">SATA1_RXP</text>
<text x="271.4" y="135.6">GND</text>
<text x="408.2" y="135.9">C</text>
<text x="201.7" y="141.9">SATA0_TXP</text>
<text x="202.7" y="139.4">PCIE_RXN</text>
<text x="201.4" y="149.5">SATA0_RXN</text>
<text x="201.7" y="144.5">SATA0_TXN</text>
<text x="207.9" y="147">GND</text>
<text x="128.4" y="155.9">PCIE_TXP_C</text>
<text x="180.5" y="155.9">PCIE_RXP</text>
<text x="201.4" y="152.1">SATA0_RXP</text>
<text x="235.9" y="152.2" transform="rotate(-90 235.9 152.2)">PCIE_TXP_C PCIE_TXN_C</text>
<text x="128.3" y="158.4">PCIE_TXN_C</text>
<text x="180.5" y="158.4">PCIE_RXN</text>
<text x="201.7" y="159.7">SATA1_TXN</text>
<text x="201.7" y="157.2">SATA1_TXP</text>
<text x="201.4" y="164.8">SATA1_RXN</text>
<text x="201.4" y="167.3">SATA1_RXP</text>
<text x="207.9" y="162.2">GND</text>
<text x="265.2" y="166.1">SATA2_TXP</text>
<text x="271.4" y="163.5">GND</text>
<text x="264.9" y="173.7">SATA2_RXN</text>
<text x="265.2" y="168.6">SATA2_TXN</text>
<text x="271.4" y="171.1">GND</text>
<text x="161" y="174.4" transform="rotate(-90 161 174.4)">GND</text>
<text x="207" y="174.9">P3V3</text>
<text x="235.9" y="179.3" transform="rotate(-90 235.9 179.3)">PCIE_TXP</text>
<text x="264.9" y="176.2">SATA2_RXP</text>
<text x="271.4" y="178.8">GND</text>
<text x="10.3" y="185.9">D</text>
<text x="207.9" y="185.1">GND</text>
<text x="408.2" y="185.9">D</text>
<text x="207" y="192.7">P3V3</text>
<text x="207.9" y="202.9">GND</text>
<text x="265.2" y="209.2">SATA3_TXP</text>
<text x="271.4" y="206.7">GND</text>
<text x="265.2" y="211.8">SATA3_TXN</text>
<text x="271.4" y="214.3">GND</text>
<text x="264.9" y="216.9">SATA3_RXN</text>
<text x="264.9" y="219.4">SATA3_RXP</text>
<text x="271.4" y="221.9">GND</text>
<text x="10.3" y="235.9">E</text>
<text x="408.3" y="235.9">E</text>
<text x="10.3" y="285.9">F</text>
<text x="35" y="286.9">1</text>
<text x="85" y="286.9">2</text>
<text x="135" y="286.9">3</text>
<text x="185" y="286.9">4</text>
<text x="235" y="286.9">5</text>
<text x="285" y="286.9">6</text>
<text x="335" y="286.9">7</text>
<text x="385" y="286.9">8</text>
<text x="408.3" y="285.9">F</text>
</g>
<g font-size="1.8" fill="#006464">
<text x="124.7" y="58">PWR_FLAG</text>
<text x="149.9" y="54.2">P12V</text>
<text x="172.8" y="54.2">P3V3</text>
<text x="127.5" y="72">GND</text>
<text x="147.6" y="68.2">PWR_FLAG</text>
<text x="170.4" y="68.2">PWR_FLAG</text>
<text x="220.9" y="77.1">U1</text>
<text x="284.6" y="73.3">J2</text>
<text x="158.8" y="97.4">J1</text>
<text x="283.7" y="105">GND</text>
<text x="278.8" y="108.8">SATA_7P_1P25</text>
<text x="284.6" y="116.4">J3</text>
<text x="149.1" y="125.3">SMCLK</text>
<text x="238.8" y="120.2">C2</text>
<text x="238.8" y="122.8">C_100N_0402</text>
<text x="149.1" y="127.9">SMDAT</text>
<text x="158.3" y="126.4" transform="rotate(-90 158.3 126.4)">+12V</text>
<text x="160.9" y="128.8" transform="rotate(-90 160.9 128.8)">3.3Vaux</text>
<text x="163.4" y="127" transform="rotate(-90 163.4 127)">+3.3V</text>
<text x="165.9" y="127.9">RSVD</text>
<text x="149.1" y="132.9">REFCLK+</text>
<text x="149.1" y="135.5">REFCLK-</text>
<text x="164.9" y="135.5">~{PERST}</text>
<text x="165.8" y="132.9">~{WAKE}</text>
<text x="149.1" y="140.6">~{PRSNT1}</text>
<text x="149.1" y="143.1">~{PRSNT2}</text>
<text x="165.2" y="140.6">JTAG1</text>
<text x="165.2" y="143.1">JTAG2</text>
<text x="165.2" y="145.6">JTAG3</text>
<text x="165.2" y="148.2">JTAG4</text>
<text x="283.7" y="148.2">GND</text>
<text x="149.1" y="155.8">PETp0</text>
<text x="164.7" y="155.8">PERp0</text>
<text x="165.2" y="150.7">JTAG5</text>
<text x="278.8" y="152">SATA_7P_1P25</text>
<text x="149.1" y="158.3">PETn0</text>
<text x="160.9" y="160.8" transform="rotate(-90 160.9 160.8)">GND</text>
<text x="164.7" y="158.3">PERn0</text>
<text x="238.8" y="160.9">C3</text>
<text x="284.6" y="159.6">J4</text>
<text x="238.8" y="163.4">C_100N_0402</text>
<text x="153.2" y="183.7">PCIE_X1_EDGE</text>
<text x="157.5" y="190.1">P12V</text>
<text x="283.7" y="191.4">GND</text>
<text x="278.8" y="195.2">SATA_7P_1P25</text>
<text x="163.8" y="200.3">C1</text>
<text x="163.8" y="202.8">C_100N_0603</text>
<text x="284.6" y="202.8">J5</text>
<text x="213.7" y="206.6">SATA_CTRL_QFN48</text>
<text x="158" y="213">GND</text>
<text x="202" y="211.7">P3V3</text>
<text x="219.8" y="211.7">P3V3</text>
<text x="237.5" y="211.7">P3V3</text>
<text x="208.3" y="221.8">C4</text>
<text x="226.1" y="221.8">C5</text>
<text x="243.8" y="221.8">C6</text>
<text x="208.3" y="224.4">C_10U_0805</text>
<text x="226.1" y="224.4">C_100N_0603</text>
<text x="243.8" y="224.4">C_100N_0603</text>
<text x="202.4" y="234.5">GND</text>
<text x="220.2" y="234.5">GND</text>
<text x="238" y="234.5">GND</text>
<text x="278.8" y="238.4">SATA_7P_1P25</text>
<text x="283.7" y="234.5">GND</text>
</g>
<g font-size="1.8" fill="#a90000">
<text x="281.9" y="75.9">1</text>
<text x="218.4" y="79.8">1</text>
<text x="218.4" y="82.3">2</text>
<text x="281.9" y="78.5">2</text>
<text x="281.9" y="81">3</text>
<text x="281.9" y="83.6">4</text>
<text x="218.4" y="84.8">3</text>
<text x="218.4" y="87.4">4</text>
<text x="218.4" y="89.9">5</text>
<text x="281.9" y="86.1">5</text>
<text x="281.9" y="88.6">6</text>
<text x="218.4" y="92.5">6</text>
<text x="218.4" y="95">7</text>
<text x="281.9" y="91.2">7</text>
<text x="218.4" y="97.5">8</text>
<text x="218.4" y="100.1">9</text>
<text x="285.5" y="96.5" transform="rotate(-90 285.5 96.5)">MP</text>
<text x="217.8" y="102.6">10</text>
<text x="217.8" y="105.2">11</text>
<text x="217.8" y="107.7">12</text>
<text x="217.8" y="110.2">13</text>
<text x="217.8" y="112.8">14</text>
<text x="217.8" y="115.3">15</text>
<text x="217.8" y="117.9">16</text>
<text x="281.9" y="119.1">1</text>
<text x="145.3" y="124.2">B5</text>
<text x="157.2" y="120.1" transform="rotate(-90 157.2 120.1)">B1</text>
<text x="159.8" y="120.7" transform="rotate(-90 159.8 120.7)">B10</text>
<text x="162.3" y="120.1" transform="rotate(-90 162.3 120.1)">B8</text>
<text x="217.8" y="120.4">17</text>
<text x="217.8" y="122.9">18</text>
<text x="217.8" y="125.5">19</text>
<text x="281.9" y="121.7">2</text>
<text x="281.9" y="124.2">3</text>
<text x="144.8" y="131.8">A13</text>
<text x="145.3" y="126.7">B6</text>
<text x="171.4" y="126.7">B12</text>
<text x="171.4" y="131.8">B11</text>
<text x="217.8" y="128">20</text>
<text x="217.8" y="130.6">21</text>
<text x="281.9" y="126.7">4</text>
<text x="281.9" y="129.3">5</text>
<text x="281.9" y="131.8">6</text>
<text x="144.8" y="134.4">A14</text>
<text x="171.5" y="134.4">A11</text>
<text x="217.8" y="133.1">22</text>
<text x="217.8" y="135.6">23</text>
<text x="281.9" y="134.4">7</text>
<text x="144.7" y="142">B17</text>
<text x="145.4" y="139.4">A1</text>
<text x="172" y="139.4">B9</text>
<text x="172.1" y="142">A5</text>
<text x="217.8" y="138.2">24</text>
<text x="217.8" y="140.7">25</text>
<text x="217.8" y="143.3">26</text>
<text x="285.5" y="139.6" transform="rotate(-90 285.5 139.6)">MP</text>
<text x="172.1" y="144.5">A6</text>
<text x="172.1" y="147.1">A7</text>
<text x="172.1" y="149.6">A8</text>
<text x="217.8" y="145.8">27</text>
<text x="217.8" y="148.3">28</text>
<text x="144.7" y="154.7">B14</text>
<text x="171.5" y="154.7">A16</text>
<text x="217.8" y="150.9">29</text>
<text x="217.8" y="153.4">30</text>
<text x="217.8" y="156">31</text>
<text x="144.7" y="157.2">B15</text>
<text x="171.5" y="157.2">A17</text>
<text x="217.8" y="158.5">32</text>
<text x="217.8" y="161">33</text>
<text x="159.8" y="164.5" transform="rotate(-90 159.8 164.5)">B4</text>
<text x="217.8" y="163.6">34</text>
<text x="217.8" y="166.1">35</text>
<text x="281.9" y="162.3">1</text>
<text x="281.9" y="164.8">2</text>
<text x="281.9" y="167.4">3</text>
<text x="217.8" y="168.7">36</text>
<text x="217.8" y="171.2">37</text>
<text x="217.8" y="173.7">38</text>
<text x="281.9" y="169.9">4</text>
<text x="281.9" y="172.5">5</text>
<text x="217.8" y="176.3">39</text>
<text x="217.8" y="178.8">40</text>
<text x="281.9" y="175">6</text>
<text x="281.9" y="177.5">7</text>
<text x="217.8" y="181.4">41</text>
<text x="217.8" y="183.9">42</text>
<text x="285.5" y="182.8" transform="rotate(-90 285.5 182.8)">MP</text>
<text x="217.8" y="186.4">43</text>
<text x="217.8" y="189">44</text>
<text x="217.8" y="191.5">45</text>
<text x="217.8" y="194.1">46</text>
<text x="217.8" y="196.6">47</text>
<text x="217.8" y="199.1">48</text>
<text x="217.8" y="201.7">49</text>
<text x="281.9" y="205.5">1</text>
<text x="281.9" y="208">2</text>
<text x="281.9" y="210.6">3</text>
<text x="281.9" y="213.1">4</text>
<text x="281.9" y="215.6">5</text>
<text x="281.9" y="218.2">6</text>
<text x="281.9" y="220.7">7</text>
<text x="285.5" y="226" transform="rotate(-90 285.5 226)">MP</text>
</g>
<g font-size=".5" fill="#840000">
<text x="284.4" y="93.4">Mounting</text>
<text x="284.4" y="136.6">Mounting</text>
<text x="284.4" y="179.8">Mounting</text>
<text x="284.4" y="223">Mounting</text>
</g>
</svg>
